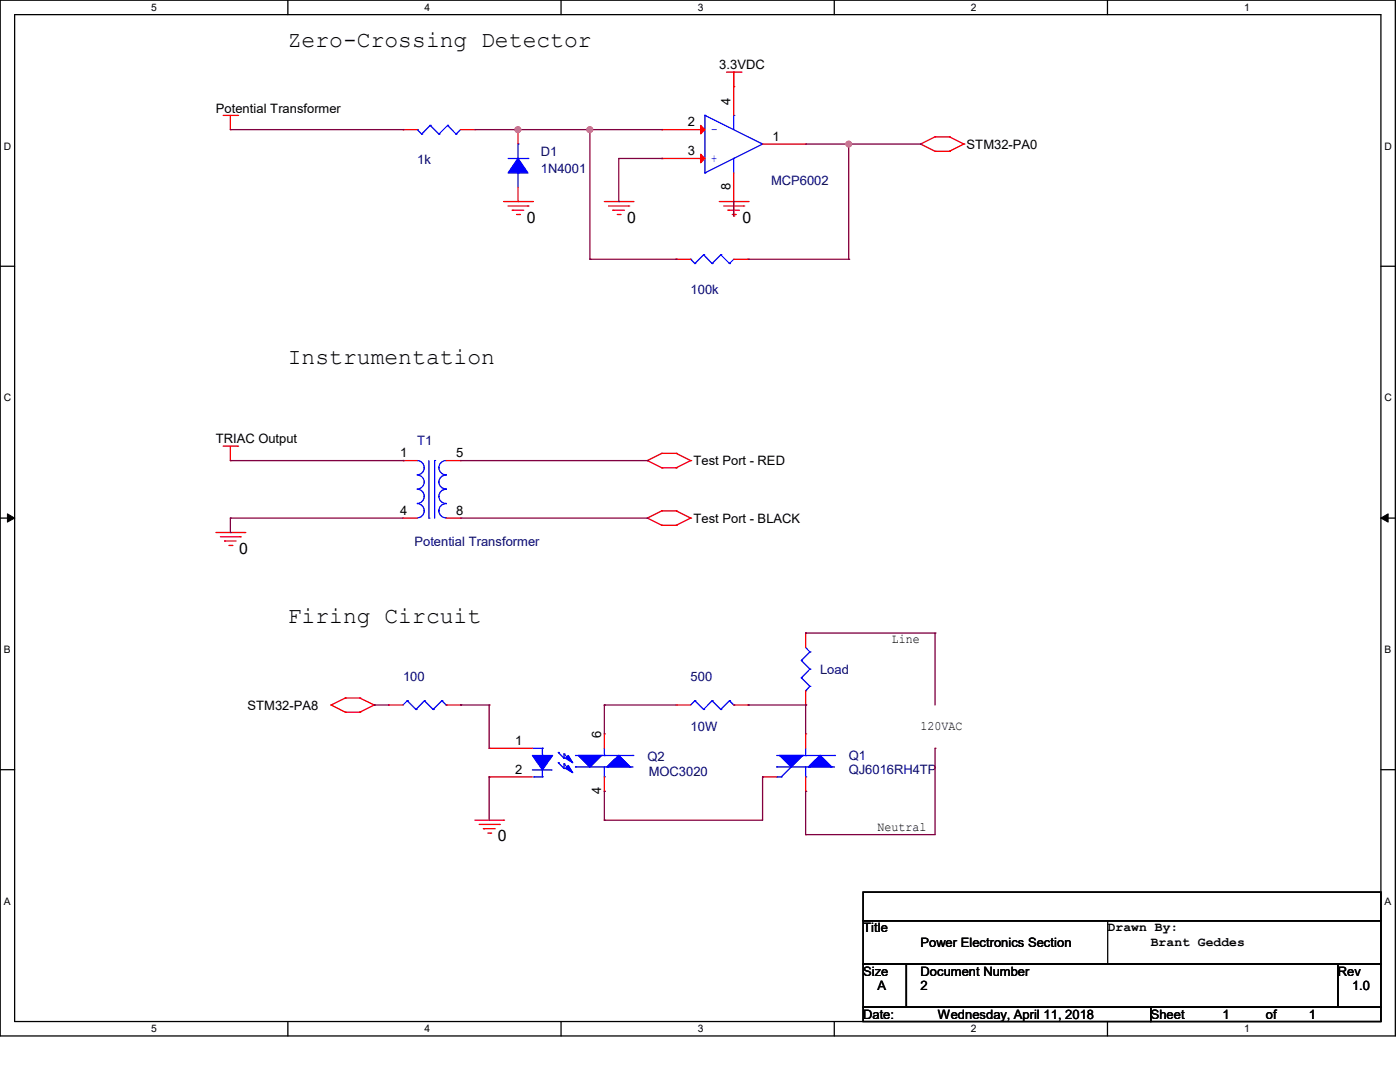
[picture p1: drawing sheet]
<svg xmlns="http://www.w3.org/2000/svg" width="279mm" height="216mm" viewBox="0 0 279 216" stroke-linecap="round" stroke-linejoin="round" font-family="sans-serif">
<path d="M0 0h278.5v206.7h-278.5zM2.9 2.9h272.7v200.9h-272.7z" fill="none" stroke="#000" stroke-width=".25"/>
<g fill="#fff">
<path d="M30.2 .3h1.1v2.3h-1.1z"/>
<path d="M30.2 204.1h1.1v2.3h-1.1z"/>
</g>
<path d="M57.4 0v2.9M57.4 203.8v2.9" fill="none" stroke="#000" stroke-width=".25"/>
<g fill="#fff">
<path d="M84.7 .3h1.1v2.3h-1.1z"/>
<path d="M84.7 204.1h1.1v2.3h-1.1z"/>
</g>
<path d="M112 0v2.9M112 203.8v2.9" fill="none" stroke="#000" stroke-width=".25"/>
<g fill="#fff">
<path d="M139.2 .3h1.1v2.3h-1.1z"/>
<path d="M139.2 204.1h1.1v2.3h-1.1z"/>
</g>
<path d="M166.5 0v2.9M166.5 203.8v2.9" fill="none" stroke="#000" stroke-width=".25"/>
<g fill="#fff">
<path d="M193.8 .3h1.1v2.3h-1.1z"/>
<path d="M193.8 204.1h1.1v2.3h-1.1z"/>
</g>
<path d="M221 0v2.9M221 203.8v2.9" fill="none" stroke="#000" stroke-width=".25"/>
<g fill="#fff">
<path d="M248.3 .3h1.1v2.3h-1.1z"/>
<path d="M248.3 204.1h1.1v2.3h-1.1z"/>
<path d="M.8 28h1.4v2.3h-1.4z"/>
<path d="M276.3 28h1.4v2.3h-1.4z"/>
<path d="M.8 78.2h1.4v2.3h-1.4z"/>
<path d="M276.3 78.2h1.4v2.3h-1.4z"/>
</g>
<path d="M0 53.1h2.9M275.6 53.1h2.9" fill="none" stroke="#000" stroke-width=".25"/>
<g fill="#fff">
<path d="M.8 128.5h1.3v2.2h-1.3z"/>
<path d="M276.3 128.5h1.3v2.2h-1.3z"/>
</g>
<path d="M0 103.4h2.9M275.6 103.4h2.9" fill="none" stroke="#000" stroke-width=".25"/>
<path d="M1.5 102.5l1.4 .9-1.4 .8zM275.6 103.4l1.4-.9v1.7z" fill="#000" stroke="#000" stroke-width=".2"/>
<g fill="#fff">
<path d="M.8 178.7h1.3v2.2h-1.3z"/>
<path d="M276.3 178.7h1.3v2.2h-1.3z"/>
</g>
<path d="M0 153.6h2.9M275.6 153.6h2.9M172.3 178h103.3v5.7h-103.3zM172.3 183.7h103.3v8.7h-103.3zM172.3 192.4h8.6v8.6h-8.6zM180.9 192.4h86.1v8.6h-86.1zM221.1 192.4h.1M221.1 183.7v8.7M267 192.4h8.6v8.6h-8.6zM172.3 201h57.4v2.8h-57.4zM229.7 201h45.9v2.8h-45.9z" fill="none" stroke="#000" stroke-width=".25"/>
<g fill="none" stroke="#f00" stroke-width=".25">
<path d="M145 14.4h2.9M146.4 17.3h.1M146.4 14.4h.1M146.4 14.4v8.6M147.9 14.4h.1M44.5 23h2.9M46 25.9h.1M46 23v2.9M47.4 23h.1M80.4 25.9h.1M80.4 25.9h2.9M91.9 25.9h2.9"/>
<path d="M94.8 25.9h.1M103.4 25.9h.1M103.4 25.9v2.8M103.4 37.4v2.8M132.1 31.6h.1M132.1 25.9h.1M132.1 25.9h8.6M132.1 31.6h8.6M146.4 34.5v8.6M152.2 28.7h8.6M160.8 28.7h.1M183.7 28.7h.1"/>
<path d="M183.7 28.7l2.9 1.5M186.6 27.3h.1M186.6 30.2h.1M186.6 27.3l-2.9 1.4M186.6 27.3h2.9M186.6 30.2h2.9M189.5 27.3h.1M189.5 30.2h.1M189.5 27.3l2.9 1.4M192.4 28.7h.1M192.4 28.7l-2.9 1.5M100.5 40.2h5.8"/>
<path d="M101.4 41.1h4M102.2 42h.1M102.2 42h2.3M103.1 42.8h.6M103.4 40.2h.1M103.7 42.8h.1M105.4 41.1h.1M106.3 40.2h.1M120.6 40.2h5.7M121.5 41.1h4M122.3 42h.1M122.3 42h2.3"/>
<path d="M123.2 42.8h.5M123.7 42.8h.1M125.5 41.1h.1M126.3 40.2h.1M135 51.7h.1M135 51.7h2.8M143.6 40.2h5.7M144.4 41.1h4M145.3 42h.1M145.3 42h2.3M146.1 42.8h.6M146.4 43.1h.1"/>
<path d="M146.4 51.7h2.9M146.7 42.8h.1M148.4 41.1h.1M149.3 40.2h.1M149.3 51.7h.1M44.5 89h2.9M46 91.9h.1M46 89v2.9M47.4 89h.1M80.4 91.9h.1M80.4 91.9h2.9M89 91.9h2.9"/>
<path d="M91.9 91.9h.1M129.2 91.9h.1M129.2 91.9l2.9 1.4M132.1 90.5h.1M132.1 93.3h.1M132.1 90.5l-2.9 1.4M132.1 90.5h2.9M132.1 93.3h2.9M135 90.5h.1M135 93.3h.1M135 90.5l2.8 1.4M137.8 91.9h.1"/>
<path d="M137.8 91.9l-2.8 1.4M43.1 106.3h5.8M44 107.1h4M44.8 107.9h.1M44.8 107.9h2.3M45.7 108.8h.6M46.3 108.8h.1M48 107.1h.1M48.9 106.3h.1M80.4 103.4h.1M80.4 103.4h2.9M89 103.4h2.9"/>
<path d="M91.9 103.4h.1M129.2 103.4h.1M129.2 103.4l2.9 1.4M132.1 101.9h.1M132.1 104.8h.1M132.1 101.9l-2.9 1.5M132.1 101.9h2.9M132.1 104.8h2.9M135 101.9h.1M135 104.8h.1M135 101.9l2.8 1.5M137.8 103.4h.1"/>
<path d="M137.8 103.4l-2.8 1.4M68.9 139.3h.1M68.9 139.3l-2.8 1.4M68.9 139.3h2.9M71.8 139.3h.1M71.8 139.3l2.9 1.4M160.8 126.3h.1M160.8 126.3v2.9M160.8 137.8v2.9M66.1 140.7h.1M66.1 140.7l2.8 1.4M68.9 142.1h.1"/>
<path d="M68.9 142.1h2.9M71.8 142.1h.1M74.7 140.7h.1M74.7 140.7l-2.9 1.4M77.6 140.7h.1M77.6 140.7h2.8M89 140.7h2.9M91.9 140.7h.1M97.6 149.3h.1M97.6 155h.1M97.6 155h8.7M97.6 149.3h8.7"/>
<path d="M120.6 146.4h.1M120.6 157.9h.1M120.6 146.4v2.9M120.6 155v2.9M135 140.7h.1M135 140.7h2.8M146.4 140.7h2.9M149.3 140.7h.1M152.2 155h.1M152.2 155h2.8M160.8 140.7h.1M160.8 146.4h.1"/>
<path d="M160.8 157.9h.1M160.8 146.4v2.9M160.8 155v2.9M94.8 163.7h5.7M95.6 164.5h4.1M96.5 165.4h.1M96.5 165.4h2.3M97.4 166.2h.5M97.9 166.2h.1M99.7 164.5h.1M100.5 163.7h.1"/>
</g>
<g fill="none" stroke="#00f" stroke-width=".25">
<path d="M83.3 25.9h.1M83.3 25.9l.9 .9M84.2 26.8h.1M85.9 25h.1M85.9 25l1.7 1.8M85.9 25l-1.7 1.8M87.6 26.8h.1M89.3 25h.1M89.3 25l1.7 1.8M89.3 25l-1.7 1.8M91 26.8h.1M91.9 25.9l-.9 .9"/>
<path d="M101.4 31.6h4M103.4 34.5h.1M103.4 28.7h.1M103.4 28.7v2.9M103.4 34.5v2.9M105.4 31.6h.1M140.7 23h.1M140.7 34.5h.1M140.7 23l11.5 5.7M140.7 23v11.5M146.4 31.6h.1M146.4 23h.1"/>
<path d="M146.4 23v2.9M146.4 31.6v2.9M152.2 28.7h.1M152.2 28.7l-11.5 5.8M137.8 51.7h.1M137.8 51.7l.9 .9M138.7 52.6h.1M140.4 50.8h.1M140.4 50.8l1.7 1.8M140.4 50.8l-1.7 1.8M142.1 52.6h.1M143.8 50.8h.1"/>
<path d="M143.8 50.8l1.8 1.8M143.8 50.8l-1.7 1.8M145.6 52.6h.1M146.4 51.7l-.8 .9M83.3 91.9a1.41 1.41 0 0 1 1.4 1.4 1.41 1.41 0 0 1-1.4 1.4M83.3 94.8a1.4 1.4 0 0 1 1.4 1.4 1.4 1.4 0 0 1-1.4 1.4M83.3 97.6a1.41 1.41 0 0 1 1.4 1.5 1.41 1.41 0 0 1-1.4 1.4M85.6 91.9v11.5M86.7 91.9h.1M86.7 91.9v11.5M89 91.9a1.42 1.42 0 0 0-1.4 1.4 1.42 1.42 0 0 0 1.4 1.4M89 94.8a1.42 1.42 0 0 0-1.4 1.4 1.41 1.41 0 0 0 1.4 1.4"/>
<path d="M89 97.6a1.42 1.42 0 0 0-1.4 1.5 1.42 1.42 0 0 0 1.4 1.4M83.3 100.5a1.41 1.41 0 0 1 1.4 1.4 1.41 1.41 0 0 1-1.4 1.4M85.6 103.4h.1M89 100.5a1.42 1.42 0 0 0-1.4 1.4 1.42 1.42 0 0 0 1.4 1.4M81.3 139.8h.1M81.3 139.8l-.9 .9M81.3 139.8l1.7 1.8M84.7 139.8h.1M84.7 139.8l-1.7 1.8M84.7 139.8l1.7 1.8M88.2 139.8h.1M88.2 139.8l-1.8 1.8"/>
<path d="M88.2 139.8l.8 .9M138.7 139.8h.1M138.7 139.8l-.9 .9M138.7 139.8l1.7 1.8M142.1 139.8h.1M142.1 139.8l-1.7 1.8M142.1 139.8l1.7 1.8M145.6 139.8h.1M145.6 139.8l-1.8 1.8M145.6 139.8l.8 .9M159.9 131.8h.1M159.9 135.3h.1"/>
<path d="M159.9 131.8l1.7 1.7M159.9 135.3l1.7 1.6M160.8 137.8h.1M160.8 129.2l.8 .9M161.6 130.1h.1M161.6 133.5h.1M161.6 136.9h.1M161.6 130.1l-1.7 1.7M161.6 133.5l-1.7 1.8M161.6 136.9l-.8 .9M83 141.6h.1M86.4 141.6h.1"/>
<path d="M89 140.7h.1M106.3 149.3h1.9M106.3 153.6h3.7M106.6 155h.1M106.6 155h1.6M108.2 149.3h.1M108.2 150.7h.1M108.2 155h.1M108.2 149.3v1.4M108.2 153.6v1.4M110 153.6h.1M111.4 152.2h.1"/>
<path d="M111.4 150.2h.1M111.4 152.2l1.2 1.1M111.4 150.2l1.2 1.1M112.6 153.3h.1M112.6 152.4h.1M112.6 151.3h.1M112.6 150.5h.1M112.6 150.5v.8M112.6 152.4v.9M112.6 152.4l1.1 1.2M112.6 150.5l1.1 1.1M114.9 153h.1"/>
<path d="M114.9 150.7h11.4M114.9 153h11.4M115.4 150.7h.1M115.4 150.7l2.3 2.3 2.3-2.3M120 150.7h.1M120.6 150.7h.1M120.6 155h.1M120.6 149.3v1.4M120.6 153v2M121.2 153h.1M121.2 153l2.3-2.3 2.3 2.3M122.6 151.6h.1"/>
<path d="M122.6 151.6l-1.4 1.4M125.8 153h.1M126.3 150.7h.1M140.4 141.6h.1M143.8 141.6h.1M146.4 140.7h.1M155 153h.1M155 155h.1M155 150.7h11.5M155 153h11.5M155 155h.9M155.6 150.7h.1"/>
<path d="M155.6 150.7l2.3 2.3M155.9 155h.1M160.2 150.7h.1M160.2 150.7l-4.3 4.3M160.8 150.7h.1M160.8 155h.1M160.8 149.3v1.4M160.8 153v2M161.4 153h.1M161.4 153l2.3-2.3 2.2 2.3M162.8 151.6h.1M162.8 151.6l-1.4 1.4"/>
<path d="M165.9 153h.1M166.5 150.7h.1"/>
</g>
<g fill="#00f" stroke="#00f" stroke-width=".25">
<path d="M113.4 152.7l.9 1.5-1.4-.9z"/>
<path d="M112.9 151.3l.5-.6 .9 1.5z"/>
<path d="M155.6 150.7h4.6l-2.3 2.3z" fill-rule="evenodd"/>
<path d="M161.4 153l2.3-2.3 2.2 2.3z" fill-rule="evenodd"/>
<path d="M103.4 31.6l2 2.9h-4z" fill-rule="evenodd"/>
<path d="M106.3 150.7h4l-2.1 2.9z" fill-rule="evenodd"/>
<path d="M115.4 150.7h4.6l-2.3 2.3z" fill-rule="evenodd"/>
<path d="M121.2 153l2.3-2.3 2.3 2.3z" fill-rule="evenodd"/>
</g>
<g fill="#f00" stroke="#f00" stroke-width=".25">
<path d="M139.8 30.8l.9 .8-.9 .9z"/>
<path d="M139.8 25l.9 .9-.9 .8z"/>
</g>
<g fill="none" stroke="#800040" stroke-width=".25">
<path d="M46 25.9h34.4M80.4 25.9h.1M94.8 25.9h37.3M103.4 25.9h.1M117.7 25.9h.1M117.7 25.9v25.8M132.1 31.6h.1M132.1 25.9h.1M132.1 31.6h-8.6v8.6M160.8 28.7h22.9M169.4 28.7h.1M169.4 28.7v23"/>
<path d="M183.7 28.7h.1M117.7 51.7h.1M117.7 51.7h17.3M123.5 40.2h.1M135 51.7h.1M146.4 40.2h.1M146.4 40.2v2.9M149.3 51.7h20.1M169.4 51.7h.1M46 91.9h34.4M80.4 91.9h.1M91.9 91.9h37.3"/>
<path d="M129.2 91.9h.1M46 103.4h.1M46 106.3h.1M46 103.4h34.4M46 103.4v2.9M91.9 103.4h37.3M129.2 103.4h.1M160.8 126.3h.1M160.8 126.3h25.8M186.6 126.3h.1M186.6 126.3v14.4M74.7 140.7h.1"/>
<path d="M74.7 140.7h2.9M91.9 140.7h.1M91.9 140.7h5.7M97.6 155h.1M97.6 140.7h.1M97.6 140.7v8.6M97.6 155v8.7M120.6 140.7h.1M120.6 157.9h.1M120.6 140.7h14.4M120.6 140.7v5.7M120.6 157.9v5.8"/>
<path d="M149.3 140.7h.1M149.3 140.7h11.5M152.2 155h.1M152.2 155v8.7h-31.6M160.8 140.7h.1M160.8 157.9h.1M160.8 140.7v5.7M160.8 157.9v8.6M186.6 149.3h.1M186.6 149.3v17.2h-25.8M120.6 163.7h.1M160.8 166.5h.1"/>
</g>
<g fill="#f0f" stroke="#f0f" stroke-width=".25">
<circle cx="103.4" cy="25.9" r=".56"/>
<circle cx="117.7" cy="25.9" r=".56"/>
<circle cx="169.4" cy="28.7" r=".55"/>
</g>
<g font-size="4.6">
<text x="57.4" y="9.4">Zero-Crossing Detector</text>
<text x="57.4" y="72.6">Instrumentation</text>
<text x="57.4" y="124.2">Firing Circuit</text>
</g>
<g font-size="3.1">
<text x="105.1" y="44.4">0</text>
<text x="125.2" y="44.4">0</text>
<text x="148.2" y="44.4">0</text>
<text x="47.7" y="110.5">0</text>
<text x="99.4" y="167.9">0</text>
</g>
<g font-size="2.6">
<text x="143.6" y="13.8">3.3VDC</text>
<text x="43.1" y="22.5">Potential Transformer</text>
<text x="145.8" y="21" transform="rotate(-90 145.8 21)">4</text>
<text x="137.2" y="25.2">2</text>
<text x="154.2" y="28.1">1</text>
<text x="192.9" y="29.6">STM32-PA0</text>
<text x="137.2" y="31">3</text>
<text x="145.8" y="37.9" transform="rotate(-90 145.8 37.9)">8</text>
<text x="43.1" y="88.5">TRIAC Output</text>
<text x="79.8" y="91.3">1</text>
<text x="91" y="91.3">5</text>
<text x="138.4" y="92.8">Test Port - RED</text>
<text x="79.8" y="102.7">4</text>
<text x="91" y="102.7">8</text>
<text x="138.4" y="104.3">Test Port - BLACK</text>
<text x="178" y="128.4">Line</text>
<text x="49.4" y="141.6">STM32-PA8</text>
<text x="102.8" y="148.7">1</text>
<text x="120" y="147.3" transform="rotate(-90 120 147.3)">6</text>
<text x="183.7" y="145.6">120VAC</text>
<text x="102.8" y="154.4">2</text>
<text x="120" y="158.5" transform="rotate(-90 120 158.5)">4</text>
<text x="175.1" y="165.7">Neutral</text>
<text x="221.1" y="185.8">Drawn By:</text>
<text x="172.3" y="186.1">Title</text>
<text x="183.7" y="188.9">Power Electronics Section</text>
<text x="229.7" y="188.7">Brant Geddes</text>
<text x="172.3" y="194.7">Size</text>
<text x="175.1" y="197.6">A</text>
<text x="183.7" y="194.7">Document Number</text>
<text x="183.7" y="197.6">2</text>
<text x="267" y="194.7">Rev</text>
<text x="269.8" y="197.6">1.0</text>
<text x="172.3" y="203.3">Date:</text>
<text x="187.2" y="203.3">Wednesday, April 11, 2018</text>
<text x="229.7" y="203.3">Sheet</text>
<text x="244" y="203.3">1</text>
<text x="252.6" y="203.3">of</text>
<text x="261.2" y="203.3">1</text>
</g>
<g font-size="2.6" fill="#00f">
<text x="143.3" y="25.1" transform="rotate(-180 143.3 25.1)">-</text>
<text x="143.3" y="30.9" transform="rotate(-180 143.3 30.9)">+</text>
</g>
<g font-size="2.6" fill="#000080">
<text x="83.3" y="32.8">1k</text>
<text x="107.9" y="31.1">D1</text>
<text x="107.9" y="34.5">1N4001</text>
<text x="153.9" y="36.8">MCP6002</text>
<text x="137.8" y="58.6">100k</text>
<text x="83.3" y="88.8">T1</text>
<text x="82.7" y="108.9">Potential Transformer</text>
<text x="80.4" y="135.8">100</text>
<text x="137.8" y="135.8">500</text>
<text x="163.7" y="134.4">Load</text>
<text x="137.8" y="145.9">10W</text>
<text x="129.2" y="151.9">Q2</text>
<text x="129.5" y="154.8">MOC3020</text>
<text x="169.4" y="151.6">Q1</text>
<text x="169.4" y="154.5">QJ6016RH4TP</text>
</g>
<g font-size="2.1">
<text x="30.2" y="2.2">5</text>
<text x="84.7" y="2.2">4</text>
<text x="139.2" y="2.2">3</text>
<text x="193.8" y="2.2">2</text>
<text x="248.3" y="2.2">1</text>
<text x=".8" y="29.8">D</text>
<text x="276.3" y="29.8">D</text>
<text x=".8" y="80.1">C</text>
<text x="276.3" y="80.1">C</text>
<text x=".8" y="130.3">B</text>
<text x="276.3" y="130.3">B</text>
<text x=".8" y="180.5">A</text>
<text x="276.3" y="180.5">A</text>
<text x="30.2" y="206">5</text>
<text x="84.7" y="206">4</text>
<text x="139.2" y="206">3</text>
<text x="193.8" y="206">2</text>
<text x="248.3" y="206">1</text>
</g>
</svg>
